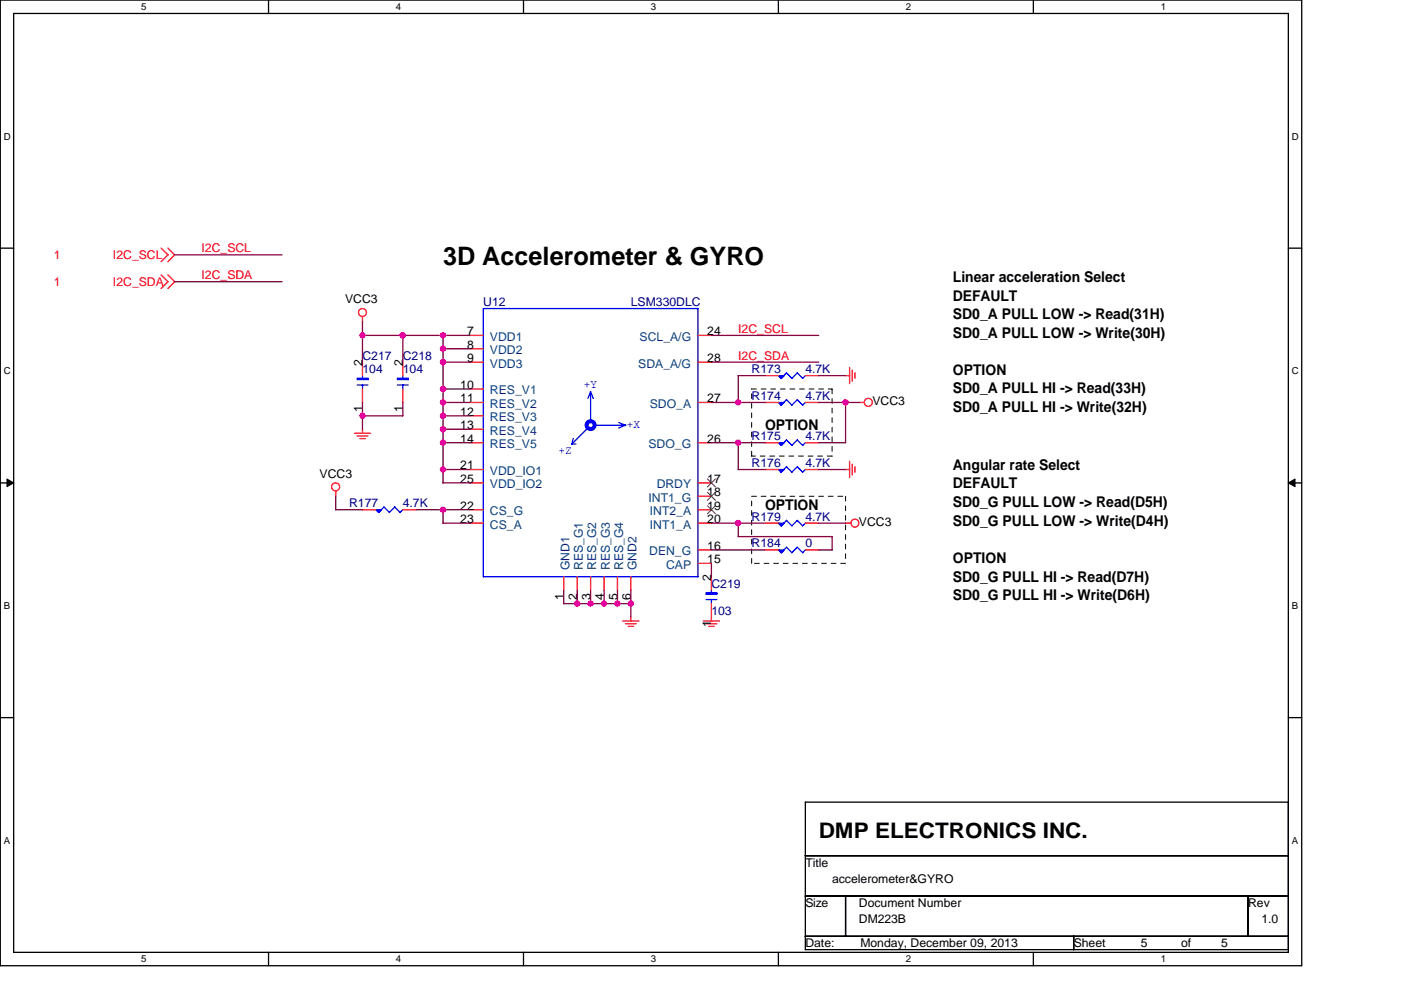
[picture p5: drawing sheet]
<svg xmlns="http://www.w3.org/2000/svg" width="297mm" height="210mm" viewBox="0 0 297 210" stroke-linecap="round" stroke-linejoin="round" font-family="sans-serif">
<path d="M.1 0h275.9v204.8h-275.9zM2.9 2.9h270.3v199.1h-270.3z" fill="none" stroke="#000" stroke-width=".28"/>
<g fill="#fff">
<path d="M29.9 .3h1.1v2.3h-1.1z"/>
<path d="M29.9 202.3h1.1v2.3h-1.1z"/>
</g>
<path d="M56.9 0v2.9M56.9 202v2.8" fill="none" stroke="#000" stroke-width=".28"/>
<g fill="#fff">
<path d="M83.9 .3h1.2v2.3h-1.2z"/>
<path d="M83.9 202.3h1.2v2.3h-1.2z"/>
</g>
<path d="M111 0v2.9M111 202v2.8" fill="none" stroke="#000" stroke-width=".28"/>
<g fill="#fff">
<path d="M138 .3h1.1v2.3h-1.1z"/>
<path d="M138 202.3h1.1v2.3h-1.1z"/>
</g>
<path d="M165 0v2.9M165 202v2.8" fill="none" stroke="#000" stroke-width=".28"/>
<g fill="#fff">
<path d="M192 .3h1.2v2.3h-1.2z"/>
<path d="M192 202.3h1.2v2.3h-1.2z"/>
</g>
<path d="M219.1 0v2.9M219.1 202v2.8" fill="none" stroke="#000" stroke-width=".28"/>
<g fill="#fff">
<path d="M246.1 .3h1.1v2.3h-1.1z"/>
<path d="M246.1 202.3h1.1v2.3h-1.1z"/>
<path d="M.8 27.7h1.5v2.3h-1.5z"/>
<path d="M273.9 27.7h1.5v2.3h-1.5z"/>
<path d="M.8 77.5h1.5v2.3h-1.5z"/>
<path d="M273.9 77.5h1.5v2.3h-1.5z"/>
</g>
<path d="M.1 52.6h2.8M273.2 52.6h2.8" fill="none" stroke="#000" stroke-width=".28"/>
<g fill="#fff">
<path d="M.8 127.3h1.4v2.3h-1.4z"/>
<path d="M273.9 127.3h1.3v2.3h-1.3z"/>
</g>
<path d="M.1 102.4h2.8M273.2 102.4h2.8" fill="none" stroke="#000" stroke-width=".28"/>
<path d="M1.5 101.6l1.4 .8-1.4 .8zM273.2 102.4l1.4-.8v1.6z" fill="#000" stroke="#000" stroke-width=".21"/>
<g fill="#fff">
<path d="M.8 177.1h1.4v2.3h-1.4z"/>
<path d="M273.9 177.1h1.3v2.3h-1.3z"/>
</g>
<path d="M.1 152.2h2.8M273.2 152.2h2.8M170.7 170.1h102.5v31.3h-102.5zM170.7 181.5h102.5M170.7 190.1h102.5M170.7 198.6h102.5M179.3 190.1v8.5M227.6 198.6v2.8M264.6 190.1v8.5" fill="none" stroke="#000" stroke-width=".28"/>
<path d="M159.4 82.5h17M159.4 96.7v-14.2M176.4 82.5v14.2M176.4 96.7h-17M159.4 105.3h19.9M159.4 119.5v-14.2M179.3 105.3v14.2M179.3 119.5h-19.9" fill="none" stroke="#000" stroke-width=".21" stroke-dasharray="1 1 1 1 1 1 1 1"/>
<g fill="none" stroke="#f00" stroke-width=".28">
<path d="M34.2 52.6l1.4 1.5-1.4 1.4M34.2 58.3l1.4 1.5-1.4 1.4M35.6 52.6l1.4 1.5-1.4 1.4M35.6 58.3l1.4 1.5-1.4 1.4M76.9 67.1v1.2M76.9 76.8v2.9M85.4 76.8v2.9M99.6 71.1h2.9M99.6 74h2.9M99.6 76.8h2.9M148 71.1h2.8M148 76.8h2.8"/>
<path d="M162.2 79.7h2.9M170.7 79.7h2.9M179.3 79.7h.8M180.1 77.9v3.5M180.7 78.5v2.3M181.3 79.1v1.1M75.2 91.9h3.4M75.7 92.5h2.3M76.3 93h1.1M76.9 82.5v2.9M76.9 91v.9M85.4 82.5v2.9"/>
<path d="M99.6 99.6h2.9M99.6 85.4h2.9M99.6 82.5h2.9M99.6 88.2h2.9M99.6 91h2.9M99.6 93.9h2.9M148 85.4h2.8M148 93.9h2.8M162.2 99.6h2.9M162.2 85.4h2.9M162.2 93.9h2.9M170.7 99.6h2.9"/>
<path d="M170.7 85.4h2.9M170.7 93.9h2.9M179.3 99.6h.8M180.1 97.9v3.4M180.7 98.4v2.3M181.3 99v1.1M182.1 85.4h1.2M71.2 104.1v1.2M76.9 108.1h2.8M85.4 108.1h2.8M99.6 111h2.9M99.6 102.4h2.9"/>
<path d="M99.6 108.1h2.9M148 111h2.8M148 119.5h2.8M148 116.6h2.8M148 102.4h2.8M148 105.3h2.8M148 108.1h2.8M162.2 111h2.9M162.2 116.6h2.9M170.7 111h2.9M170.7 116.6h2.9M179.3 111h1.1"/>
<path d="M119.5 122.3v2.9M122.4 122.3v2.9M125.2 122.3v2.9M128.1 122.3v2.9M130.9 122.3v2.9M132.1 131.7h3.4M132.6 132.3h2.3M133.2 132.9h1.1M133.7 122.3v2.9M133.7 130.9v.8M149.1 131.7h3.4M149.7 132.3h2.3"/>
<path d="M150.3 132.9h1.1M150.8 122.3v2.9M150.8 128v3.7"/>
<circle cx="76.9" cy="66.3" r=".84"/>
<circle cx="184.1" cy="85.3" r=".85"/>
<circle cx="71.2" cy="103.3" r=".85"/>
<circle cx="181.2" cy="111" r=".84"/>
</g>
<g fill="none" stroke="#00f" stroke-width=".28">
<path d="M76.9 79.7v.5M85.4 79.7v.5M102.5 65.4h45.5v56.9h-45.5zM165.1 79.7l.5 .6 1.2-1.2 1.1 1.2M170.8 79.7l-.6 .6-1.1-1.2-1.2 1.1M75.7 81.7h2.3M76.9 81.6v.9M84.3 81.7h2.2M85.4 81.6v.9M121.2 94.2h.9M121.5 93l-.3 1.2M124.6 90.8l-3.4 3.4"/>
<path d="M125.2 83.1l-.6 1.4M125.8 84.5l-.6-1.4v6.2M131.2 89.6l1.4 .6h-6.2M132.6 90.2l-1.4 .6M165.1 93.9l.5 .6M165.1 99.6l.5 .6M166.7 93.3l1.2 1.2M166.7 84.8l1.2 1.1M166.8 93.3l-1.2 1.2M166.8 84.8l-1.2 1.1-.5-.5M169 93.3l1.2 1.2M169 84.8l1.2 1.1 .6-.6"/>
<path d="M169.1 93.3l-1.2 1.2M169.1 84.8l-1.2 1.1M170.8 93.9l-.6 .6M170.8 99.6l-.6 .5M79.7 108.1l.6 .6 1.1-1.2 1.2 1.2M82.5 108.7l1.2-1.2 1.2 1.2M85.4 108.1l-.6 .6M165.1 116.6l.5 .6 1.2-1.1 1.1 1.1M165.6 100.1l1.2-1.1 1.1 1.2M166.7 110.4l1.2 1.1M166.8 110.4l-1.2 1.1-.5-.5M167.9 100.1l1.2-1.1 1.1 1.2"/>
<path d="M169 110.4l1.2 1.1 .6-.6M169.1 110.4l-1.2 1.1M170.8 116.6l-.6 .6-1.1-1.1-1.2 1.1M149.7 127.2h2.3M150.8 125.2v.6M150.8 127.1v.9"/>
</g>
<g fill="#00f" stroke="#00f" stroke-width=".28">
<path d="M165.1 111h1.1l-.6 .5 .6-.5-.6 .5z" fill-rule="evenodd"/>
<path d="M75.7 80.2v.3h2.3v-.3z" fill-rule="evenodd"/>
<path d="M149.7 125.8v.2h2.3v-.2z" fill-rule="evenodd"/>
<path d="M79.7 108.1h1.2l-.6 .6 .6-.6-.6 .6z" fill-rule="evenodd"/>
<path d="M165.1 116.6h1.1l-.6 .6 .6-.6-.6 .6z" fill-rule="evenodd"/>
<path d="M165.1 79.7h1.1l-.6 .5 .6-.5-.6 .5z" fill-rule="evenodd"/>
<path d="M165.1 93.9h1.1l-.6 .6 .6-.6-.6 .6z" fill-rule="evenodd"/>
<path d="M165.1 85.4h1.1l-.6 .5 .6-.5-.6 .5z" fill-rule="evenodd"/>
<path d="M165.1 99.6h1.1l-.6 .5 .6-.5-.6 .5z" fill-rule="evenodd"/>
<path d="M84.3 80.2v.3h2.2v-.3z" fill-rule="evenodd"/>
</g>
<circle cx="125.2" cy="90.2" r=".84" fill="none" stroke="#00f" stroke-width=".85"/>
<path d="M150 101.6l1.7 1.7M150 104.4l1.7 1.7M150 107.3l1.7 1.7M151.7 101.6l-1.7 1.7M151.7 104.4l-1.7 1.7M151.7 107.3l-1.7 1.7" fill="none" stroke="#804000" stroke-width=".21"/>
<g fill="none" stroke="#800040" stroke-width=".28">
<path d="M37 54.1h22.8M37 59.8h22.8M76.8 71.1h22.8M76.9 68.3v8.5M85.4 71.1v5.7M93.9 74h5.7M93.9 76.8h5.7M93.9 71.1v31.3h5.7M150.8 76.8h22.8M150.8 71.1h22.8M162.2 79.7h-5.7v5.7M173.6 79.7h5.7"/>
<path d="M76.9 85.3v5.7M85.4 85.3v2.9h-8.6M93.9 82.5h5.7M93.9 85.4h5.7M93.9 88.2h5.7M93.9 99.6h5.7M93.9 93.9h5.7M93.9 91h5.7M150.8 85.4h11.4M150.8 93.9h11.4M156.5 93.9v5.7h5.7M173.6 85.4h8.5"/>
<path d="M173.6 99.6h5.7M179.3 85.3v8.6h-5.7M71.2 105.2v2.9h5.7M88.2 108.1h11.4M93.9 108.1v2.9h5.7M150.8 111h11.4M150.8 116.6h11.4M150.8 119.5v2.8M156.5 110.9v2.9h19.9v2.8h-2.8M173.6 111h5.7M119.5 125.2v2.8h14.2M122.4 125.2v2.8"/>
<path d="M125.2 125.2v2.8M128.1 125.2v2.8M130.9 125.2v2.8M133.7 125.2v5.7"/>
</g>
<g fill="#f0f" stroke="#f0f" stroke-width=".28">
<circle cx="93.9" cy="76.8" r=".56"/>
<circle cx="93.9" cy="74" r=".57"/>
<circle cx="93.9" cy="85.3" r=".56"/>
<circle cx="93.9" cy="82.5" r=".57"/>
<circle cx="156.5" cy="93.9" r=".56"/>
<circle cx="93.9" cy="91" r=".56"/>
<circle cx="93.9" cy="93.9" r=".57"/>
<circle cx="76.8" cy="88.2" r=".56"/>
<circle cx="93.9" cy="99.6" r=".56"/>
<circle cx="93.9" cy="108.1" r=".57"/>
<circle cx="93.9" cy="88.2" r=".57"/>
<circle cx="179.3" cy="85.3" r=".56"/>
<circle cx="133.7" cy="128" r=".55"/>
<circle cx="130.9" cy="128" r=".56"/>
<circle cx="122.4" cy="128" r=".56"/>
<circle cx="125.2" cy="128" r=".56"/>
<circle cx="128.1" cy="128" r=".55"/>
<circle cx="85.4" cy="71.1" r=".55"/>
<circle cx="156.5" cy="85.3" r=".55"/>
<circle cx="76.9" cy="71.1" r=".55"/>
<circle cx="93.9" cy="71.1" r=".56"/>
<circle cx="156.5" cy="110.9" r=".56"/>
</g>
<text font-size="5.4" x="93.9" y="56.1">3D Accelerometer &amp; GYRO</text>
<text font-size="4.6" x="173.6" y="177.8">DMP ELECTRONICS INC.</text>
<g font-size="3.1">
<text x="202" y="59.8">Linear acceleration Select</text>
<text x="202" y="63.8">DEFAULT</text>
<text x="202" y="67.7">SD0_A PULL LOW -&gt; Read(31H)</text>
<text x="202" y="71.6">SD0_A PULL LOW -&gt; Write(30H)</text>
<text x="202" y="79.5">OPTION</text>
<text x="202" y="83.5">SD0_A PULL HI -&gt; Read(33H)</text>
<text x="202" y="87.4">SD0_A PULL HI -&gt; Write(32H)</text>
<text x="162.2" y="91.1">OPTION</text>
<text x="202" y="99.7">Angular rate Select</text>
<text x="202" y="103.6">DEFAULT</text>
<text x="202" y="107.6">SD0_G PULL LOW -&gt; Read(D5H)</text>
<text x="162.2" y="108.2">OPTION</text>
<text x="202" y="111.5">SD0_G PULL LOW -&gt; Write(D4H)</text>
<text x="202" y="119.4">OPTION</text>
<text x="202" y="123.4">SD0_G PULL HI -&gt; Read(D7H)</text>
<text x="202" y="127.4">SD0_G PULL HI -&gt; Write(D6H)</text>
</g>
<g font-size="2.6" fill="#f00">
<text x="42.7" y="53.5">I2C_SCL</text>
<text x="11.4" y="54.9">1</text>
<text x="24" y="54.9">I2C_SCL</text>
<text x="42.7" y="59.2">I2C_SDA</text>
<text x="11.4" y="60.6">1</text>
<text x="24" y="60.6">I2C_SDA</text>
<text x="156.5" y="70.6">I2C_SCL</text>
<text x="156.5" y="76.3">I2C_SDA</text>
</g>
<g font-size="2.6">
<text x="73.2" y="64.3">VCC3</text>
<text x="99" y="71.1">7</text>
<text x="150" y="71.1">24</text>
<text x="76.8" y="77.7" transform="rotate(-90 76.8 77.7)">2</text>
<text x="85.4" y="77.7" transform="rotate(-90 85.4 77.7)">2</text>
<text x="99" y="74">8</text>
<text x="99" y="76.8">9</text>
<text x="150" y="76.8">28</text>
<text x="97.6" y="82.5">10</text>
<text x="76.8" y="87.5" transform="rotate(-90 76.8 87.5)">1</text>
<text x="85.4" y="87.5" transform="rotate(-90 85.4 87.5)">1</text>
<text x="97.6" y="85.3">11</text>
<text x="97.6" y="88.2">12</text>
<text x="150" y="85.3">27</text>
<text x="185" y="86">VCC3</text>
<text x="97.6" y="91">13</text>
<text x="97.6" y="93.9">14</text>
<text x="150" y="93.9">26</text>
<text x="67.8" y="101.3">VCC3</text>
<text x="97.6" y="99.6">21</text>
<text x="97.6" y="102.4">25</text>
<text x="150" y="102.4">17</text>
<text x="150" y="105.2">18</text>
<text x="97.6" y="110.9">23</text>
<text x="97.6" y="108.1">22</text>
<text x="150" y="108.1">19</text>
<text x="150" y="110.9">20</text>
<text x="182.1" y="111.6">VCC3</text>
<text x="150" y="119.5">15</text>
<text x="150" y="116.6">16</text>
<text x="150.8" y="123.2" transform="rotate(-90 150.8 123.2)">2</text>
<text x="119.5" y="127.3" transform="rotate(-90 119.5 127.3)">1</text>
<text x="122.4" y="127.3" transform="rotate(-90 122.4 127.3)">2</text>
<text x="125.2" y="127.3" transform="rotate(-90 125.2 127.3)">3</text>
<text x="128.1" y="127.3" transform="rotate(-90 128.1 127.3)">4</text>
<text x="130.9" y="127.3" transform="rotate(-90 130.9 127.3)">5</text>
<text x="133.7" y="127.3" transform="rotate(-90 133.7 127.3)">6</text>
<text x="150.8" y="133" transform="rotate(-90 150.8 133)">1</text>
<text x="170.7" y="183.8">Title</text>
<text x="176.4" y="187.2">accelerometer&amp;GYRO</text>
<text x="170.7" y="192.4">Size</text>
<text x="182.1" y="192.4">Document Number</text>
<text x="182.1" y="195.8">DM223B</text>
<text x="264.6" y="192.4">Rev</text>
<text x="267.5" y="195.8">1.0</text>
<text x="170.7" y="200.9">Date:</text>
<text x="182.4" y="200.9">Monday, December 09, 2013</text>
<text x="227.6" y="200.9">Sheet</text>
<text x="241.9" y="200.9">5</text>
<text x="250.4" y="200.9">of</text>
<text x="258.9" y="200.9">5</text>
</g>
<g font-size="2.6" fill="#000080">
<text x="102.5" y="64.9">U12</text>
<text x="133.7" y="64.9">LSM330DLC</text>
<text x="76.9" y="76.3">C217</text>
<text x="85.4" y="76.3">C218</text>
<text x="76.9" y="79.1">104</text>
<text x="85.4" y="79.1">104</text>
<text x="159.4" y="79.1">R173</text>
<text x="170.7" y="79.1">4.7K</text>
<text x="159.4" y="84.8">R174</text>
<text x="170.7" y="84.8">4.7K</text>
<text x="159.4" y="93.3">R175</text>
<text x="170.7" y="93.3">4.7K</text>
<text x="159.4" y="99">R176</text>
<text x="170.7" y="99">4.7K</text>
<text x="74" y="107.6">R177</text>
<text x="85.4" y="107.6">4.7K</text>
<text x="159.4" y="110.4">R179</text>
<text x="170.7" y="110.4">4.7K</text>
<text x="159.4" y="116.1">R184</text>
<text x="170.7" y="116.1">0</text>
<text x="150.8" y="124.7">C219</text>
<text x="150.8" y="130.3">103</text>
</g>
<g font-size="2.6" fill="#004080">
<text x="103.9" y="72.3">VDD1</text>
<text x="103.9" y="75.1">VDD2</text>
<text x="103.9" y="78">VDD3</text>
<text x="135.3" y="78">SDA_A/G</text>
<text x="135.6" y="72.3">SCL_A/G</text>
<text x="103.9" y="83.7">RES_V1</text>
<text x="103.9" y="86.5">RES_V2</text>
<text x="103.9" y="89.4">RES_V3</text>
<text x="137.8" y="86.5">SDO_A</text>
<text x="103.9" y="92.2">RES_V4</text>
<text x="103.9" y="95.1">RES_V5</text>
<text x="137.5" y="95.1">SDO_G</text>
<text x="103.9" y="100.8">VDD_IO1</text>
<text x="103.9" y="103.6">VDD_IO2</text>
<text x="137.5" y="106.4">INT1_G</text>
<text x="139.2" y="103.6">DRDY</text>
<text x="103.9" y="112.1">CS_A</text>
<text x="103.9" y="109.3">CS_G</text>
<text x="137.8" y="109.3">INT2_A</text>
<text x="137.8" y="112.1">INT1_A</text>
<text x="137.6" y="117.8">DEN_G</text>
<text x="120.7" y="120.9" transform="rotate(-90 120.7 120.9)">GND1</text>
<text x="123.6" y="120.9" transform="rotate(-90 123.6 120.9)">RES_G1</text>
<text x="126.4" y="120.9" transform="rotate(-90 126.4 120.9)">RES_G2</text>
<text x="129.3" y="120.9" transform="rotate(-90 129.3 120.9)">RES_G3</text>
<text x="132.1" y="120.9" transform="rotate(-90 132.1 120.9)">RES_G4</text>
<text x="134.9" y="120.9" transform="rotate(-90 134.9 120.9)">GND2</text>
<text x="141.2" y="120.6">CAP</text>
</g>
<g font-size="2.6" fill="#00f">
<text x="123.8" y="82.3">+Y</text>
<text x="132.9" y="90.8">+X</text>
<text x="118.4" y="96.2">+Z</text>
</g>
<g font-size="2">
<text x="29.9" y="2.1">5</text>
<text x="83.9" y="2.1">4</text>
<text x="138" y="2.1">3</text>
<text x="192" y="2.1">2</text>
<text x="246.1" y="2.1">1</text>
<text x=".8" y="29.6">D</text>
<text x="273.9" y="29.6">D</text>
<text x=".8" y="79.4">C</text>
<text x="273.9" y="79.4">C</text>
<text x=".8" y="129.2">B</text>
<text x="273.9" y="129.2">B</text>
<text x=".8" y="178.9">A</text>
<text x="273.9" y="178.9">A</text>
<text x="29.9" y="204.1">5</text>
<text x="83.9" y="204.1">4</text>
<text x="138" y="204.1">3</text>
<text x="192" y="204.1">2</text>
<text x="246.1" y="204.1">1</text>
</g>
</svg>
